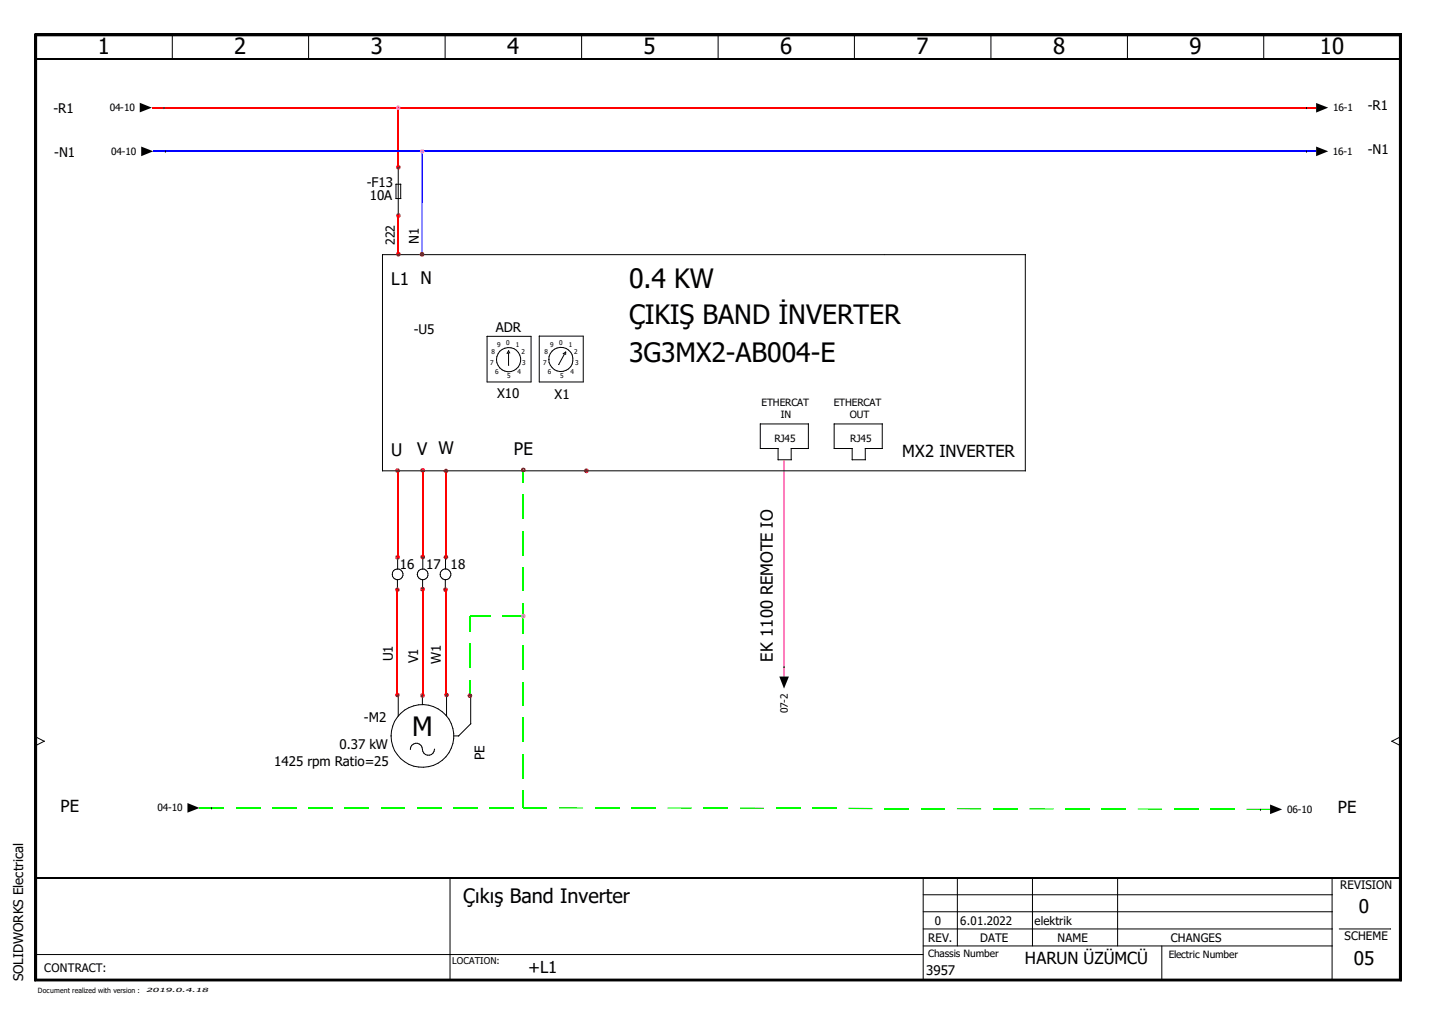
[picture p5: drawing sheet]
<svg xmlns="http://www.w3.org/2000/svg" width="297mm" height="210mm" viewBox="0 0 297 210" stroke-linecap="round" stroke-linejoin="round" font-family="sans-serif">
<path d="M0 0h297v209.9h-297z" fill="none" stroke="#fff" stroke-width=".21"/>
<g fill="none" stroke="#000" stroke-width=".21">
<path d="M7.2 7l.4 .4zM7.2 7h282.6zM7.2 7v195.9zM7.2 7h282.6v195.9h-282.6zM7.6 7.4h281.9zM7.6 7.4v195.1zM7.6 7.4h281.9v195.1h-281.9zM35.7 7.2l-.1 4.9M63.9 7.2l-.1 4.9M92.1 7.2v4.9M120.4 7.2l-.1 4.9M148.6 7.2l-.1 4.9"/>
<path d="M176.8 7.2l-.1 4.9M205 7.2v4.9M233.3 7.2l-.1 4.9M261.4 7.2v4.9M289.5 7.4v195.1zM289.8 7l-.3 .4zM289.8 7v195.9zM33.9 22.3h.1M34.2 31.3h.1M82.4 34.6v10M82.9 38.1v3M82.9 38.1h-1v3h1"/>
<path d="M270.3 31.3h.1M270.3 22.3h.1M212.1 52.7v44.7M212.1 52.7h-133v44.7h133M100.7 69.6h9.2v9.4h-9.2zM102.7 74.4h.1M105.2 72.9v2.6M105.2 72.6l-.3 .5M105.2 72.6l.2 .4M105.2 72.6h.1M111.5 69.5h9.1v9.5h-9.1zM113.5 74.3h.1"/>
<path d="M116.8 73.2l-1.2 2.2M117 72.8v.5M117 72.8h.1M117 72.8l-.5 .4M160.9 92.8v2.3h2.8M167.2 87.7v5.1M167.3 87.7h-10v5.1h3.7M167.3 92.8h-3.6v2.3M182.5 87.7v5.1M182.5 87.7h-10v5.1h3.8v2.3h2.7M182.5 92.8h-3.5v2.3M81.1 118.8h.1"/>
<path d="M82.3 115.4v2.3M82.3 115.4h.1M82.3 119.9l-.1 1.8M86.3 118.8h.1M87.5 119.9l-.1 1.8M87.5 115.4v2.3M91.1 118.8h.1M92.2 119.9l-.1 1.8M92.2 115.4v2.3M162.2 137.9h.1M7.4 152.4l1.7 .9M9.1 153.3l-1.7 .9"/>
<path d="M9.1 153.3h.1M80.9 152.2h.1M82.4 143.7v4.3M84.9 154.9a1.22 1.22 0 0 1 1-1.2 1.22 1.22 0 0 1 1.4 .8l.2 .9a1.27 1.27 0 0 0 1.4 .8 1.27 1.27 0 0 0 1-1.3M87.4 143.7v2M87.4 145.7h.1M92.4 143.7v4.3M93.8 152.2h1.1M97.4 149.7l-2.5 2.5M97.4 149.7h.1M97.4 143.7v6M287.9 153.3l1.8 .9"/>
<path d="M287.9 153.3h.1M289.6 152.4l-1.7 .9M43.8 167.1h.1M260.7 167.4h.1M7.4 197.4h183.6M93.1 181.5v21.2M191 195.6h84.6M191 192.1h84.6M191 188.6h84.6M191 185h84.6M191 181.5v21.2M198.1 181.5l-.1 14.1"/>
<path d="M213.6 181.5v14.1M231.2 181.5v14.1M240.3 195.6l.1 7.1M275.6 181.5l-.1 21.2M277 192.1h10.7M7.2 202.9h282.6zM7.6 202.5l-.4 .4zM7.6 202.5h281.9zM289.5 202.5l.3 .4z"/>
<circle cx="105.2" cy="74.4" r="2.51"/>
<circle cx="116" cy="74.3" r="2.49"/>
<circle cx="82.3" cy="118.8" r="1.11"/>
<circle cx="87.4" cy="118.8" r="1.12"/>
<circle cx="92.2" cy="118.8" r="1.11"/>
<circle cx="87.4" cy="152.2" r="6.5"/>
</g>
<path d="M7.2 7.2h282.6M7.2 202.7h282.6" fill="none" stroke="#000" stroke-width=".38"/>
<path d="M7.2 7l.4 .4zM289.8 7l-.3 .4zM28.9 21.3l2.5 1-2.5 .9zM29.2 30.3l2.5 1-2.5 1zM272.2 30.3l2.5 1-2.5 1zM272.2 21.3l2.5 1-2.5 1zM161.2 139.9h2l-1 2.5zM38.8 166.1l2.5 1-2.5 1zM262.7 166.4l2.5 1-2.5 1zM7.6 202.5l-.4 .4zM289.5 202.5l.3 .4z" fill="#000"/>
<path d="M7.4 7v195.9M7.4 12.1h282.2M289.6 7v195.9M7.4 181.5h282.2" fill="none" stroke="#000" stroke-width=".34"/>
<path d="M31.4 22.3h240.8M82.4 22.3v12.3M82.4 44.6v8M82.3 97.3v18M87.5 97.2v18M92.2 97.4v17.8M82.2 122v21.7M87.4 121.9v21.9M92.2 122v21.7" fill="none" stroke="#f00" stroke-width=".25"/>
<path d="M31.7 31.3h240.5" fill="none" stroke="#00f" stroke-width=".25"/>
<path d="M87.3 31.5v21.1" fill="none" stroke="#00f" stroke-width=".3"/>
<g fill="none" stroke="#0f0" stroke-width=".25">
<path d="M108.2 97.2v2.6M108.2 102.3v5M108.2 109.8v5M108.2 117.3v5M97.2 133.1v5M101.5 127.4h-4.3v3.2M104 127.4h4.2M108.2 124.8v6.2M108.2 133.5v5M97.2 140.6v3.3M108.2 141v5M108.2 148.5v5"/>
<path d="M108.2 156v5M41.2 167.1h5.2M48.8 167.1h5M56.3 167.1h5M63.8 167.1h5M71.3 167.1h5M78.8 167.1h5M86.3 167.1h5M93.8 167.1h5M101.3 167.1h5.1M108.2 163.4v3.6h5M123.1 167.1h5"/>
<path d="M130.6 167.1h5M138.1 167.1h5M145.6 167.1h5M153.1 167.1h4.9M160.5 167.2h5M168 167.2h5M183 167.2h5M190.5 167.2h4.9M197.9 167.3h5M205.4 167.3h5M212.9 167.3h5M220.4 167.3h5"/>
<path d="M227.9 167.3h5M242.9 167.3h5M250.4 167.3h5M257.8 167.4h4.9"/>
</g>
<path d="M162.2 95.2v44.7" fill="none" stroke="#ff7fbf" stroke-width=".21"/>
<path d="M115.7 167.1h4.9M175.5 167.2h5M235.4 167.3h5" fill="none" stroke="#0f0" stroke-width=".3"/>
<g fill="#a50000">
<path d="M121.3 97.3l.4-.3 .1 .4z"/>
<path d="M121.3 96.9l.4 .1-.4 .3z"/>
<path d="M120.9 97l.4-.1v.4z"/>
<path d="M120.9 97l.3 .4h-.4z"/>
<path d="M120.8 97.4h.4l-.3 .3z"/>
<path d="M121.2 97.4l.1 .5-.4-.2z"/>
<path d="M121.3 97.4l.4 .3-.4 .2z"/>
<path d="M121.3 97.4h.5l-.1 .3z"/>
<path d="M108.3 97.2l.3-.4 .2 .4z"/>
<path d="M108.2 96.7l.4 .1-.3 .4z"/>
<path d="M107.9 96.8l.3-.1v.5z"/>
<path d="M107.9 96.8l.3 .4h-.4z"/>
<path d="M107.8 97.2h.4l-.3 .3z"/>
<path d="M108.2 97.2v.5l-.3-.2z"/>
<path d="M108.2 97.2l.4 .3-.4 .2z"/>
<path d="M108.3 97.2h.5l-.2 .3z"/>
</g>
<g fill="#ff7fdf">
<path d="M108.3 127.4l.3-.4 .2 .4z"/>
<path d="M108.2 126.9l.4 .1-.3 .4z"/>
<path d="M107.9 127l.3-.1v.5z"/>
<path d="M107.9 127l.3 .4h-.4z"/>
<path d="M107.8 127.4l.4 .1-.3 .3z"/>
<path d="M108.2 127.5v.4l-.3-.1z"/>
<path d="M108.2 127.5l.4 .3-.4 .1z"/>
<path d="M108.3 127.5l.5-.1-.2 .4z"/>
</g>
<g fill="#a50000">
<path d="M97.5 143.5l.2 .4h-.5z"/>
<path d="M97.2 143.4l.3 .1-.3 .3z"/>
<path d="M96.9 143.5l.3-.1v.4z"/>
<path d="M96.9 143.5l.3 .4h-.5z"/>
<path d="M96.7 143.9h.5l-.3 .3z"/>
<path d="M97.2 143.9v.5l-.3-.2z"/>
<path d="M97.2 143.9l.3 .3-.3 .2z"/>
<path d="M97.2 143.9h.5l-.2 .3z"/>
<path d="M92.4 143.7l.3-.3 .2 .3z"/>
<path d="M92.4 143.2l.3 .2-.3 .3z"/>
<path d="M92 143.4l.4-.2v.5z"/>
<path d="M92 143.4l.3 .3h-.4z"/>
<path d="M91.9 143.7l.4 .1-.3 .3z"/>
<path d="M92.3 143.8l.1 .4-.4-.1z"/>
<path d="M92.4 143.8l.3 .3-.3 .1z"/>
<path d="M92.4 143.7h.5l-.2 .4z"/>
<path d="M92.3 115.2l.3-.3 .1 .3z"/>
<path d="M92.2 114.7l.4 .2-.3 .3z"/>
<path d="M91.9 114.9l.3-.2v.5z"/>
<path d="M91.9 114.9l.3 .3h-.5z"/>
<path d="M91.7 115.2l.5 .1-.3 .3z"/>
<path d="M92.2 115.3v.4l-.3-.1z"/>
<path d="M92.2 115.3l.4 .3-.4 .1z"/>
<path d="M92.3 115.2h.4l-.1 .4z"/>
<path d="M92.3 97.4l.3-.3 .1 .3z"/>
<path d="M92.2 96.9l.4 .2-.3 .3z"/>
<path d="M91.9 97.1l.3-.2v.5z"/>
<path d="M91.9 97.1l.3 .3h-.5z"/>
<path d="M91.7 97.4l.5 .1-.3 .2z"/>
<path d="M92.2 97.5v.4l-.3-.2z"/>
<path d="M92.2 97.5l.4 .2-.4 .2z"/>
<path d="M92.3 97.4h.4l-.1 .3z"/>
<path d="M92.5 121.6l.2 .4h-.5z"/>
<path d="M92.2 121.5l.3 .1-.3 .3z"/>
<path d="M91.8 121.6l.4-.1v.4z"/>
<path d="M91.8 121.6l.3 .4h-.5z"/>
<path d="M91.6 122h.5l-.3 .3z"/>
<path d="M92.1 122l.1 .5-.4-.2z"/>
<path d="M92.2 122l.3 .3-.3 .2z"/>
<path d="M92.2 122h.5l-.2 .3z"/>
<path d="M87.5 115.1l.3-.3 .1 .4z"/>
<path d="M87.5 114.7l.3 .1-.3 .3z"/>
<path d="M87.1 114.8l.4-.1v.4z"/>
<path d="M87.1 114.8l.3 .4h-.5z"/>
<path d="M86.9 115.2h.5l-.3 .3z"/>
<path d="M87.1 115.5l.4-.3v.5z"/>
<path d="M87.5 115.2l.3 .3-.3 .2z"/>
<path d="M87.5 115.2h.4l-.1 .3z"/>
<path d="M87.5 97.2l.3-.3 .1 .3z"/>
<path d="M87.5 96.8l.3 .1-.3 .3z"/>
<path d="M87.1 96.9l.4-.1v.4z"/>
<path d="M87.1 96.9l.3 .3h-.5z"/>
<path d="M86.9 97.2l.5 .1-.3 .3z"/>
<path d="M87.4 97.3l.1 .4-.4-.1z"/>
<path d="M87.5 97.3l.3 .3-.3 .1z"/>
<path d="M87.5 97.3l.4-.1-.1 .4z"/>
<path d="M87.8 143.5l.1 .3h-.4z"/>
<path d="M87.4 143.3l.4 .2-.3 .3z"/>
<path d="M87 143.5l.4-.2v.5z"/>
<path d="M87 143.5l.4 .3h-.5z"/>
<path d="M86.9 143.8h.5l-.4 .4z"/>
<path d="M87 144.2l.4-.3v.4z"/>
<path d="M87.4 143.9l.4 .3-.4 .1z"/>
<path d="M87.5 143.8h.4l-.1 .4z"/>
<path d="M87.8 121.5l.1 .4h-.4z"/>
<path d="M87.4 121.4l.4 .1-.3 .3z"/>
<path d="M87 121.5l.4-.1v.4z"/>
<path d="M87 121.5l.4 .4h-.5z"/>
<path d="M86.9 121.9h.5l-.4 .3z"/>
<path d="M87.4 121.9v.4l-.4-.1z"/>
<path d="M87.4 121.9l.4 .3-.4 .1z"/>
<path d="M87.5 121.9h.4l-.1 .3z"/>
</g>
<g fill="#ff7fdf">
<path d="M87.7 30.9l.1 .4h-.4z"/>
<path d="M87.3 30.8l.4 .1-.3 .4z"/>
<path d="M87 30.9l.3-.1v.5z"/>
<path d="M87 30.9l.3 .4h-.5z"/>
<path d="M86.8 31.3h.5l-.3 .4z"/>
<path d="M87.3 31.3v.5l-.3-.1z"/>
<path d="M87.3 31.4l.4 .3-.4 .1z"/>
<path d="M87.4 31.3h.4l-.1 .4z"/>
</g>
<g fill="#a50000">
<path d="M87.3 52.6l.4-.4 .1 .4z"/>
<path d="M87.3 52.1l.4 .1-.4 .4z"/>
<path d="M86.9 52.2l.4-.1v.4z"/>
<path d="M86.9 52.2l.3 .4h-.4z"/>
<path d="M86.8 52.6h.4l-.3 .4z"/>
<path d="M87.2 52.6l.1 .5-.4-.1z"/>
<path d="M87.3 52.7l.4 .3-.4 .1z"/>
<path d="M87.3 52.6h.5l-.1 .4z"/>
<path d="M82.4 52.5l.4-.3 .1 .4z"/>
<path d="M82.4 52.1l.4 .1-.4 .3z"/>
<path d="M82 52.2l.4-.1v.4z"/>
<path d="M82 52.2l.3 .4h-.4z"/>
<path d="M81.9 52.6h.5l-.4 .3z"/>
<path d="M82 52.9l.4-.3v.5z"/>
<path d="M82.4 52.6l.4 .3-.4 .2z"/>
<path d="M82.4 52.6h.5l-.1 .3z"/>
</g>
<g fill="#ff7fdf">
<path d="M82.4 22.2l.4-.3 .1 .4z"/>
<path d="M82.4 21.8l.4 .1-.4 .3z"/>
<path d="M82 21.9l.4-.1v.4z"/>
<path d="M82 21.9l.4 .3-.5 .1z"/>
<path d="M81.9 22.3h.5l-.4 .3z"/>
<path d="M82 22.6l.4-.3v.5z"/>
<path d="M82.4 22.3l.4 .3-.4 .2z"/>
<path d="M82.4 22.3h.5l-.1 .3z"/>
</g>
<g fill="#a50000">
<path d="M82.4 34.5l.4-.3 .1 .4z"/>
<path d="M82.4 34.1l.4 .1-.4 .3z"/>
<path d="M82 34.2l.4-.1v.4z"/>
<path d="M82 34.2l.4 .3-.5 .1z"/>
<path d="M81.9 34.6h.5l-.4 .3z"/>
<path d="M82 34.9l.4-.3v.5z"/>
<path d="M82.4 34.6l.4 .3-.4 .2z"/>
<path d="M82.4 34.6h.5l-.1 .3z"/>
<path d="M82.4 44.5l.4-.3 .1 .4z"/>
<path d="M82.4 44.1l.4 .1-.4 .3z"/>
<path d="M82 44.2l.4-.1v.4z"/>
<path d="M82 44.2l.4 .3-.5 .1z"/>
<path d="M81.9 44.6h.5l-.4 .3z"/>
<path d="M82 44.9l.4-.3v.5z"/>
<path d="M82.4 44.6l.4 .3-.4 .2z"/>
<path d="M82.4 44.6h.5l-.1 .3z"/>
<path d="M82.6 114.9l.2 .4h-.5z"/>
<path d="M82.3 114.8l.3 .1-.3 .3z"/>
<path d="M81.9 114.9l.4-.1v.4z"/>
<path d="M81.9 114.9l.3 .4h-.5z"/>
<path d="M81.7 115.3h.5l-.3 .3z"/>
<path d="M82.2 115.3l.1 .4-.4-.1z"/>
<path d="M82.3 115.3l.3 .3-.3 .1z"/>
<path d="M82.3 115.3h.5l-.2 .3z"/>
<path d="M82.3 97.3l.3-.3 .2 .3z"/>
<path d="M82.3 96.8l.3 .2-.3 .3z"/>
<path d="M81.9 97l.4-.2v.5z"/>
<path d="M81.9 97l.3 .3h-.5z"/>
<path d="M81.7 97.3l.5 .1-.3 .3z"/>
<path d="M81.9 97.7l.4-.3v.4z"/>
<path d="M82.3 97.4l.3 .3-.3 .1z"/>
<path d="M82.3 97.3h.5l-.2 .4z"/>
<path d="M82.3 143.7l.2-.3 .2 .3z"/>
<path d="M82.2 143.2l.3 .2-.2 .3z"/>
<path d="M81.9 143.4l.3-.2v.5z"/>
<path d="M81.9 143.4l.3 .3h-.5z"/>
<path d="M81.7 143.7l.5 .1-.3 .3z"/>
<path d="M82.2 143.8v.4l-.3-.1z"/>
<path d="M82.2 143.8l.3 .3-.3 .1z"/>
<path d="M82.3 143.7h.4l-.2 .4z"/>
<path d="M82.3 121.9l.2-.3 .2 .4z"/>
<path d="M82.2 121.5l.3 .1-.2 .3z"/>
<path d="M81.9 121.6l.3-.1v.4z"/>
<path d="M81.9 121.6l.3 .4h-.5z"/>
<path d="M81.7 122h.5l-.3 .3z"/>
<path d="M82.2 122v.5l-.3-.2z"/>
<path d="M82.2 122l.3 .3-.3 .2z"/>
<path d="M82.3 122h.4l-.2 .3z"/>
</g>
<g font-size="5.5">
<text x="130.1" y="59.5">0.4 KW</text>
<text x="130.1" y="67">ÇIKIŞ BAND İNVERTER</text>
<text x="130.1" y="74.8">3G3MX2-AB004-E</text>
<text x="85.3" y="152.2">M</text>
</g>
<g font-size="4.6">
<text x="20.2" y="11.3">1</text>
<text x="48.5" y="11.3">2</text>
<text x="76.7" y="11.3">3</text>
<text x="104.9" y="11.3">4</text>
<text x="133.1" y="11.3">5</text>
<text x="161.4" y="11.3">6</text>
<text x="189.6" y="11.3">7</text>
<text x="217.8" y="11.3">8</text>
<text x="246" y="11.3">9</text>
<text x="273" y="11.3">10</text>
</g>
<text font-size="4.1" x="95.8" y="186.7">Çıkış Band Inverter</text>
<g font-size="3.9">
<text x="281.1" y="188.8">0</text>
<text x="280" y="199.5">05</text>
</g>
<g font-size="3.6">
<text x="80.9" y="58.9">L1 N</text>
<text x="80.9" y="94.4">U</text>
<text x="86.3" y="94.1">V W</text>
<text x="106.3" y="94.2">PE</text>
</g>
<g font-size="3.4">
<text x="186.6" y="94.5">MX2 INVERTER</text>
<text x="159.9" y="136.8" transform="rotate(-90 159.9 136.8)">EK 1100 REMOTE IO</text>
<text x="12.5" y="167.9">PE</text>
<text x="276.7" y="168.2">PE</text>
<text x="109.3" y="201.1">+L1</text>
<text x="212" y="199.4">HARUN ÜZÜMCÜ</text>
</g>
<g font-size="2.7">
<text x="11" y="23.3">-R1</text>
<text x="282.9" y="22.7">-R1</text>
<text x="11.2" y="32.4">-N1</text>
<text x="282.9" y="31.8">-N1</text>
<text x="75.9" y="38.7">-F13</text>
<text x="76.5" y="41.3">10A</text>
<text x="86.7" y="50.5" transform="rotate(-90 86.7 50.5)">N1</text>
<text x="85.6" y="69">-U5</text>
<text x="102.6" y="68.7">ADR</text>
<text x="102.8" y="82.3">X10</text>
<text x="114.7" y="82.5">X1</text>
<text x="82.7" y="117.7">16</text>
<text x="88.1" y="117.7">17</text>
<text x="93.2" y="117.7">18</text>
<text x="81.2" y="136.8" transform="rotate(-90 81.2 136.8)">U1</text>
<text x="86.5" y="137.2" transform="rotate(-90 86.5 137.2)">V1</text>
<text x="91.2" y="137.4" transform="rotate(-90 91.2 137.4)">W1</text>
<text x="75.3" y="149.2">-M2</text>
<text x="70.2" y="154.9">0.37 kW</text>
<text x="56.7" y="158.5">1425 rpm Ratio=25</text>
<text x="100.2" y="157.2" transform="rotate(-90 100.2 157.2)">PE</text>
<text x="4.8" y="202.9" transform="rotate(-90 4.8 202.9)">SOLIDWORKS Electrical</text>
<text x="191.6" y="201.5">3957</text>
</g>
<text font-size="2.6" x="81.7" y="50.7" transform="rotate(-90 81.7 50.7)">222</text>
<g font-size="2.4">
<text x="277.2" y="183.9">REVISION</text>
<text x="193.4" y="191.3">0</text>
<text x="198.6" y="191.3">6.01.2022</text>
<text x="214" y="191.3">elektrik</text>
<text x="192" y="194.7">REV.</text>
<text x="202.7" y="194.7">DATE</text>
<text x="218.8" y="194.7">NAME</text>
<text x="242.2" y="194.7">CHANGES</text>
<text x="278.1" y="194.4">SCHEME</text>
<text x="9.1" y="200.9">CONTRACT:</text>
</g>
<g font-size="2.1">
<text x="22.7" y="23">04-10</text>
<text x="275.8" y="23">16-1</text>
<text x="23" y="32">04-10</text>
<text x="275.7" y="32">16-1</text>
<text x="157.5" y="84">ETHERCAT</text>
<text x="172.5" y="84">ETHERCAT</text>
<text x="161.5" y="86.5">IN</text>
<text x="175.8" y="86.5">OUT</text>
<text x="160.2" y="91.4">RJ45</text>
<text x="175.9" y="91.4">RJ45</text>
<text x="162.9" y="147.5" transform="rotate(-90 162.9 147.5)">07-2</text>
<text x="32.6" y="167.8">04-10</text>
<text x="266.2" y="168.1">06-10</text>
<text x="192" y="198">Chassis Number</text>
<text x="241.8" y="198.1">Electric Number</text>
</g>
<text font-size="1.9" x="93.5" y="199.3">LOCATION:</text>
<text font-size="1.5" x="7.8" y="205.3">Document realized with version :</text>
<g font-size="1.4">
<text x="102.9" y="71.8">9</text>
<text x="104.7" y="71.2">0</text>
<text x="106.7" y="71.8">1</text>
<text x="113.8" y="71.8">9</text>
<text x="115.7" y="71.2">0</text>
<text x="117.6" y="71.8">1</text>
<text x="101.4" y="75.6">7</text>
<text x="101.6" y="73.3">8</text>
<text x="102.4" y="77.3">6</text>
<text x="107" y="77.3">4</text>
<text x="107.9" y="73.3">2</text>
<text x="108" y="75.6">3</text>
<text x="112.3" y="75.6">7</text>
<text x="112.6" y="73.3">8</text>
<text x="113.3" y="77.3">6</text>
<text x="118" y="77.3">4</text>
<text x="118.8" y="73.3">2</text>
<text x="119" y="75.6">3</text>
<text x="104.9" y="78.2">5</text>
<text x="115.9" y="78.2">5</text>
</g>
<text font-size="1.2" x="30.3" y="205.2">2019.0.4.18</text>
</svg>
